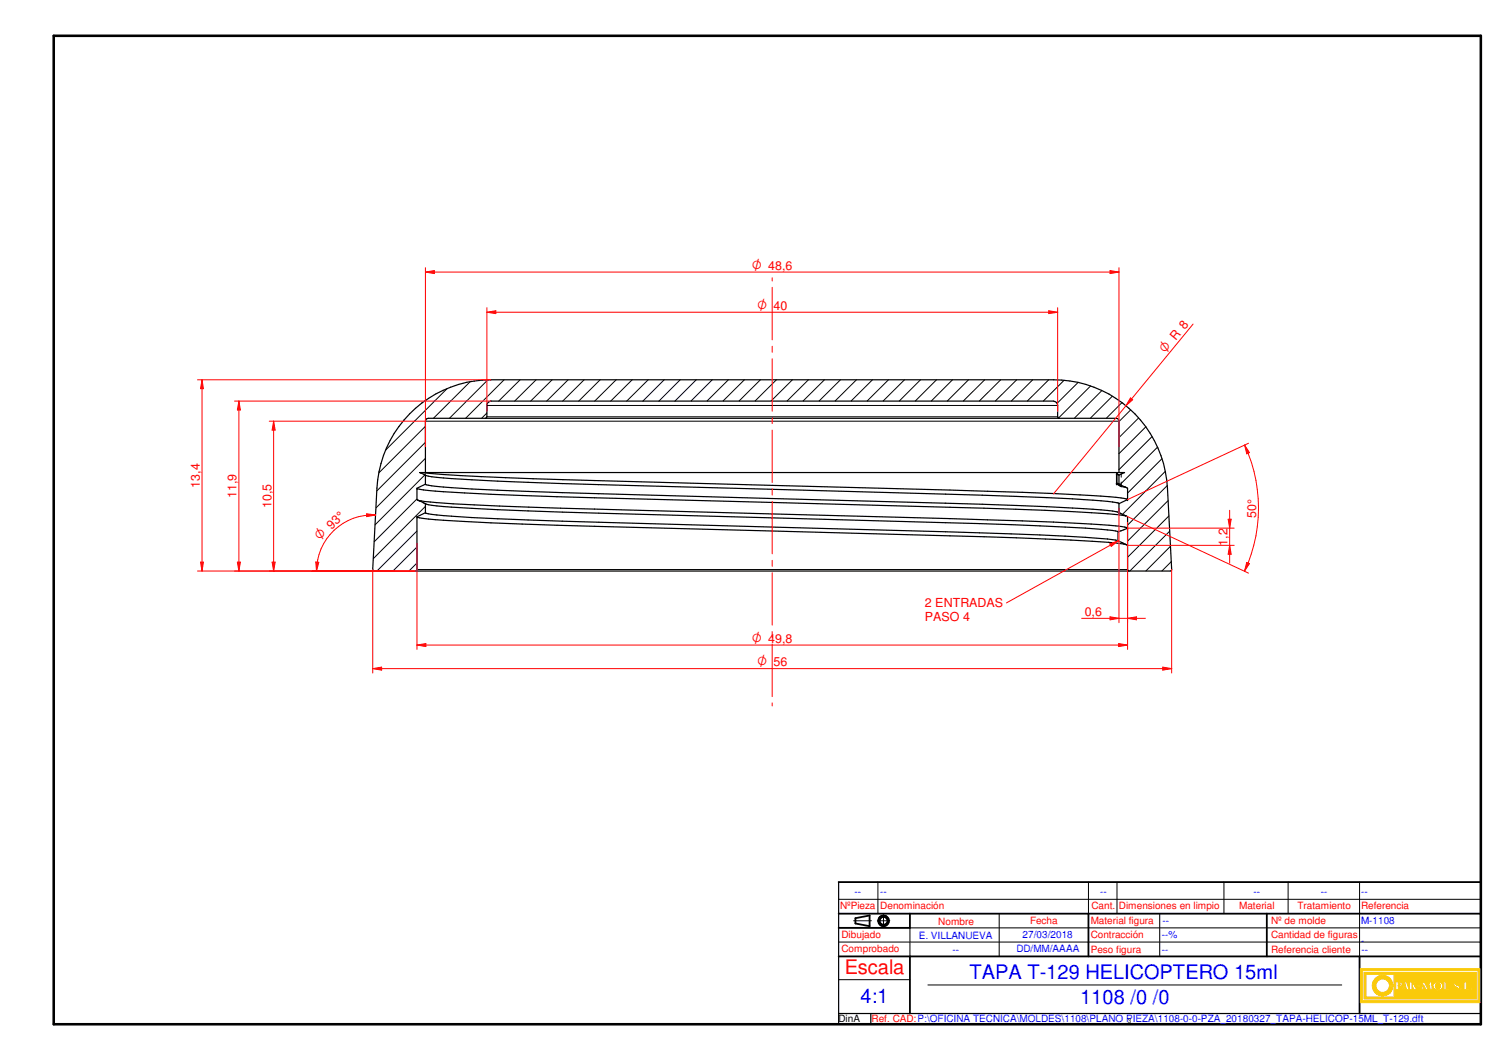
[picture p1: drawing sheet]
<svg xmlns="http://www.w3.org/2000/svg" width="420mm" height="297mm" viewBox="0 0 420 297" stroke-linecap="round" stroke-linejoin="round" font-family="sans-serif">
<path d="M15.1 10h400v277h-400z" fill="none" stroke="#000" stroke-width=".72"/>
<g fill="none" stroke="#000" stroke-width=".51">
<path d="M235.1 256h180M239.8 257.3v1.5M243.7 256.5v3M355.1 256v12M235.1 268h180M235.1 260h19.9M381.1 268v16"/>
<circle cx="247.7" cy="258" r="1.51"/>
<circle cx="247.7" cy="258.1" r="1.12"/>
</g>
<path d="M235.1 247.2v39.8h180v-39.8M235.1 284h180M244.1 284v3" fill="none" stroke="#000" stroke-width=".34"/>
<g fill="none" stroke="#000" stroke-width=".28">
<path d="M235.1 252h180M239.3 258h5M245.9 258h3.5M246.1 247.2v8.8M247.6 256.3v3.5M280.1 256v12M313.1 247.2v8.8M325.1 256v12M343.1 247.2v8.8M361 247.2v8.8M381.1 247.2v20.8M235.1 274.5h19.9"/>
<path d="M235.1 264h180M255 260v8M260.1 276h116"/>
</g>
<g fill="#faca0a">
<path d="M381.3 271.5v9.5h33.5v-9.5zM381.8 272h32.5v8.5h-32.5z" fill-rule="evenodd"/>
<path d="M382.3 272.5v7.5h31.5v-7.5zM409.2 277.1a.3 .3 0 0 1 .6 0 .3 .3 0 0 1-.6 0zM410.4 275.2h.6v2h.9v.2h-1.5zM412.1 277.1a.3 .3 0 0 1 .6 0 .3 .3 0 0 1-.6 0zM382.9 273h7.9v6.4h-7.9zM391.2 275.2h1.3a.67 .67 0 0 1 .5 .8 .67 .67 0 0 1-.8 .5h-.3v.9h-.7zM393.7 275.2h.6l.6 2.2h-.7l-.1-.5h-.7l-.1 .5h-.2zM395.1 275.2h.7v.9l.7-.9h.3l-.5 .6 .8 1.6h-.7l-.6-1v1h-.7zM397.2 276.1h.8v.3h-.8zM398.9 275.2h.3l.8 1.4 .8-1.4h.4l.3 2.2h-.7l-.1-1.4-.7 1.4h-.3l-.7-1.3-.1 1.3h-.5zM402 275.5a1.32 1.32 0 0 1 1.8-.2 1.32 1.32 0 0 1 .3 1.8 1.32 1.32 0 0 1-1.8 .2 1.32 1.32 0 0 1-.3-1.8zM404.7 275.2h.6v2h.9v.2h-1.5zM407.6 275.4a.77 .77 0 0 1 .8-.3 .77 .77 0 0 1 .6 .7h-.3a.4 .4 0 0 0-.3-.5 .4 .4 0 0 0-.5 .4l.4 .2a.79 .79 0 0 1 .7 .8 .79 .79 0 0 1-.8 .8 .79 .79 0 0 1-.8-.9h.3v.4a.37 .37 0 0 0 .6 .2 .37 .37 0 0 0 .1-.5 .95 .95 0 0 1-.8-1.3z" fill-rule="evenodd"/>
</g>
<g fill="none" stroke="#faca0a" stroke-width=".28">
<path d="M391.2 275.2h1.3a.63 .63 0 0 1 .6 .5 .63 .63 0 0 1-.5 .7l-.7 .1v.9h-.7zM393.7 275.2h.6l.6 2.2h-.7l-.1-.5h-.7l-.1 .5h-.2zM395.1 275.2h.7v.9l.7-.9h.3l-.5 .6 .8 1.6h-.7l-.6-1v1h-.7zM398.9 275.2h.3l.8 1.4 .8-1.4h.4l.3 2.2h-.7l-.1-1.4-.7 1.4h-.3l-.7-1.3-.1 1.3h-.5zM402 275.5a1.32 1.32 0 0 1 1.8-.2 1.32 1.32 0 0 1 .3 1.8 1.32 1.32 0 0 1-1.8 .2 1.32 1.32 0 0 1-.3-1.8zM407.7 276.8h.1M408.2 277.2l-.5-.2v-.4h-.3a.82 .82 0 0 0 .5 .8 .82 .82 0 0 0 .9-.2M408.2 277.2h.1M408.2 275.1a.79 .79 0 0 0-.7 .9 .79 .79 0 0 0 .9 .7l.2 .2M408.3 275.1h.1M408.3 275.1l.5 .2 .2 .4M408.3 275.9h.1"/>
<path d="M408.3 275.9a.74 .74 0 0 1 .7 .5 .74 .74 0 0 1-.2 .8M408.6 276.9h.1M408.6 276.9l-.4 .3M408.8 277.2h.1M409 275.8h.1M409 275.8h-.3a.4 .4 0 0 0-.3-.5 .4 .4 0 0 0-.5 .4l.4 .2"/>
</g>
<path d="M385.6 274.1a2.95 2.95 0 0 1 3-.6 2.95 2.95 0 0 1 1.9 2.6h-1a1.91 1.91 0 0 0-2.9-1.5 1.91 1.91 0 0 0 0 3.2 1.91 1.91 0 0 0 2.9-1.4h1a2.91 2.91 0 0 1-4.2 2.4 2.91 2.91 0 0 1-.7-4.7z" fill-rule="evenodd" fill="#faca0a"/>
<path d="M385.3 274.3a2.93 2.93 0 0 1 3.2-.8 2.93 2.93 0 0 1 2 2.6h-1a1.91 1.91 0 0 0-2.9-1.5 1.91 1.91 0 0 0 0 3.2 1.91 1.91 0 0 0 2.9-1.4h1a2.91 2.91 0 0 1-4 2.5 2.91 2.91 0 0 1-1.2-4.6z" fill="none" stroke="#faca0a" stroke-width=".28"/>
<path d="M391.9 275.4a.45 .45 0 0 1 .5 .4 .45 .45 0 0 1-.5 .5z" fill-rule="evenodd" fill="#faca0a"/>
<path d="M391.9 275.4l.4 .1 .1 .3-.1 .3-.3 .2z" fill="none" stroke="#faca0a" stroke-width=".28"/>
<path d="M393.8 275.7l.3 1h-.6z" fill="#faca0a"/>
<path d="M393.8 275.7l.3 1h-.6z" fill="none" stroke="#faca0a" stroke-width=".28"/>
<path d="M402.6 275.6a.82 .82 0 0 1 1.1 .1 .82 .82 0 0 1-.1 1.2 .71 .71 0 0 1-1 .3 .71 .71 0 0 1-.3-1z" fill-rule="evenodd" fill="#faca0a"/>
<g fill="none" stroke="#faca0a" stroke-width=".28">
<path d="M381.3 271.5h33.5v9.5h-33.5zM381.8 272h32.5v8.5h-32.5zM382.3 272.5h31.5v7.5h-31.5zM382.9 273h7.9v6.4h-7.9zM397.2 276.1h.8v.3h-.8zM402.7 275.4a.91 .91 0 0 1 1 .9 .91 .91 0 0 1-.8 .9 1.09 1.09 0 0 1-.2-1.8zM404.7 275.2h.6v2h.9v.2h-1.5zM410.4 275.2h.6v2h.9v.2h-1.5z"/>
<circle cx="409.5" cy="277.1" r=".3"/>
<circle cx="412.5" cy="277.1" r=".3"/>
</g>
<path d="M235.1 247.2h180M239.8 258.8l3.9 .7M243.7 256.5l-3.9 .8M255 256v4M305.1 256v12M255 268v16" fill="none" stroke="#000" stroke-width=".51"/>
<g fill="none" stroke="#000" stroke-width=".28">
<path d="M119.2 119.5l-13 13M119.2 118h194.4M125.3 108.9l-17.2 17.2M131.8 107l-10.3 10.2M136.5 115.7l-1.5 1.5M136.5 116.8h159.9M136.5 113.6h159.9M136.8 106.4l-10.8 10.8M141.3 106.4l-10.8 10.8M145.8 106.4l-6 6M150.3 106.4l-6 6M154.8 106.4l-6.1 6"/>
<path d="M159.2 106.4l-6 6M163.7 106.4l-6 6M168.2 106.4l-6 6M172.7 106.4l-6 6M177.2 106.4l-6 6M181.7 106.4l-6 6M186.2 106.4l-6 6M190.7 106.4l-6 6M195.1 106.4l-5.9 6M199.6 106.4l-5.9 6M204.2 106.4l-6 6M208.6 106.4l-6 6"/>
<path d="M213.1 106.4l-6 6M217.6 106.4l-6 6M222.1 106.4l-6 6M226.6 106.4l-6 6M231.1 106.4l-6 6M235.6 106.4l-6 6M240.1 106.4l-6.1 6M244.5 106.4l-6 6M249 106.4l-6 6M253.5 106.4l-6 6M258 106.4l-6 6M262.5 106.4l-6 6"/>
<path d="M267 106.4l-6 6M271.5 106.4l-6 6M276 106.4l-6 6M280.5 106.4l-6 6M285 106.4l-6 6M289.5 106.4l-6 6M294 106.4l-6.1 6M298.3 106.6l-5.9 5.8M302.2 107.2l-5.9 5.8M305.7 108.2l-9 9M308.9 109.4l-7.8 7.8M311.8 111l-6.2 6.2"/>
<path d="M314.5 112.8l-4.4 4.4M316.9 114.9l-3.3 3.3M319.1 117.1l-5.5 5.5M321.2 119.6l-7.6 7.5M116.9 139.8l-12 12M116.9 140v.1M117.6 132.4l.5 .3M118.8 133l.6 .3M119.1 133.1l-14 14M119.2 124l-13.6 13.6M119.2 128.4l-13.8 13.9M313.1 132.9v2.5"/>
<path d="M313.4 135.5l.1 .1M313.6 135.6l.7 .4M314.3 132.4v1.3M314.3 135.1v1.3M315.1 136.3l.8 .4M315.5 136.6h.1M322.9 122.3l-9.3 9.3M324.4 125.3l-10.5 10.5M325.7 128.5l-9.7 9.7M326.6 132.1l-12 12M327.2 136.1l-11.2 11.1M116.9 148.8l-11.2 11.2"/>
<path d="M116.9 153.3l-6.8 6.7M116.9 157.8l-2.3 2.2M116.9 159.6h199.1M117.2 140.2l.6 .3M118.6 140.9l.8 .4M119.2 141.9l-14.6 14.6M313.3 148.9v2.6M313.4 143.5l.1 .1M313.6 143.6l.7 .3M314.3 152l.5 .2M315.1 144.3l.8 .4M315.3 152.4l.6 .3"/>
<path d="M315.6 152.6h.1M316 144.7v.1M316 152.7v.1M327.4 140.3l-11.4 11.3M327.6 144.6l-11.6 11.6M327.9 148.8l-11.2 11.2M328.1 153.1l-6.9 6.9M328.3 157.4l-2.6 2.6M305.1 247.2v8.8M255 260h160.1"/>
</g>
<g fill="none" stroke="#000" stroke-width=".34">
<path d="M114.8 116a32.1 32.1 0 0 1 22.8-9.6h157.7a32 32 0 0 1 31.9 30.3l1.2 22.9-.4 .4h-223.1l-.4-.4 1.2-22.9a32.1 32.1 0 0 1 9.1-20.7zM136 117.2l.5-.4v-3.2a1.23 1.23 0 0 1 1.2-1.2h157.6a1.23 1.23 0 0 1 1.1 1.2v3.2l.4 .4M116.9 136.8v3.2l2.3 1.1M116.9 136.9l1.8 .4 5.6 .5 22 1.1 120 3.3a622.9 622.9 0 0 1 48.5 2.2l.8 .2M118.2 132.4a508.9 508.9 0 0 0 39.6 2l58.6 1.6a2584 2584 0 0 1 86.3 2.7 67.3 67.3 0 0 1 13.1 1.2l.2 .1M119.2 132.4v-14.4l.2-.4 .6-.4h192.8l.5 .1 .3 .7v14.4M119.2 133.1l1.8 .5 5.5 .5 21.5 1.1 127.3 3.6a463.7 463.7 0 0 1 36.6 1.9l1.7 .4M119.2 135.7l1.8 .4 5.5 .6 21.5 1 127.3 3.6a463.7 463.7 0 0 1 36.6 1.9l1.7 .4M119.2 133.1l-1.5-.7h197.5l-1.6 .7M119.2 133.1v2.6M119.2 135.7l-2.3 1.1M313 132.8v2.7"/>
<path d="M313.1 135.4l.5 .3M313.1 132.9l.5 .2M313.1 135.6l1.2 .8 1.2 .2M313.2 132.5h-.1M313.6 135.7l2.4 1.1v3.2l-2.4 1.1M313.6 133.1v2.6M116.9 144.8v14.8l-.5 .4M116.9 144.9l1.8 .4 3.3 .3 15.6 .9 18.5 .7 128.7 3.5 21.3 1 6.4 .4 3.1 .5M117.3 140.3l3.3 .4a860.5 860.5 0 0 0 46.1 2l49.7 1.3a2584 2584 0 0 1 86.3 2.7 67.3 67.3 0 0 1 13.1 1.2l.2 .1M119.2 141.1l1.8 .5 5.5 .5 21.5 1.1 135.4 3.8 20.9 1 7.4 .6a4.4 4.4 0 0 0 4.3-.6M119.2 143.7l1.8 .4 5.5 .6 21.5 1 143.5 4.2 18.9 1.1 2.9 .5 2.7 1.3M119.2 143.7l-2.3 1.1"/>
<path d="M119.2 141.1v2.6M313.6 141.1v2.6l2.4 1.1v14.8l.4 .4"/>
</g>
<g fill="#000">
<circle cx="116.9" cy="136.9" r=".17"/>
<circle cx="313" cy="132.8" r=".17"/>
<circle cx="313" cy="135.4" r=".17"/>
<circle cx="313" cy="135.5" r=".17"/>
<circle cx="313" cy="132.7" r=".17"/>
<circle cx="313" cy="135.6" r=".17"/>
<circle cx="313" cy="132.6" r=".17"/>
<circle cx="313.1" cy="132.5" r=".17"/>
<circle cx="313.1" cy="135.4" r=".17"/>
<circle cx="313.1" cy="135.6" r=".17"/>
<circle cx="313.2" cy="132.4" r=".17"/>
<circle cx="316" cy="140" r=".17"/>
<circle cx="116.9" cy="144.9" r=".17"/>
<circle cx="313.6" cy="143.7" r=".17"/>
<circle cx="316" cy="148" r=".17"/>
</g>
<g fill="none" stroke="#f00" stroke-width=".28">
<path d="M216.4 77.9v.8M216.4 80.5v14.7M216.4 97v1.7M216.4 100.5v14.7M216.4 117v1.7M216.4 120.5v14.7M216.4 137v1.7M104.5 159.6v29M216.4 140.5v14.7M216.4 157v1.7M328.4 159.6v29M216.4 160.5v14.7"/>
<path d="M216.4 177v1.7M104.5 187.4l2.5-.5v.9zM216.4 180.5v14.7M216.4 197v.8"/>
</g>
<path d="M104.5 187.4l2.5-.5v.9z" fill="#f00"/>
<path d="M325.9 186.9l2.5 .5-2.5 .4z" fill="none" stroke="#f00" stroke-width=".28"/>
<path d="M325.9 186.9l2.5 .5-2.5 .4z" fill="#f00"/>
<path d="M55.4 106.4h82.2M56.2 157.5h.8l-.4 2.5zM55.4 160h55.2M104.5 187.4h223.9" fill="none" stroke="#f00" stroke-width=".28"/>
<path d="M56.2 157.5h.8l-.4 2.5z" fill="#f00"/>
<path d="M56.6 106.4l.4 2.5h-.8z" fill="none" stroke="#f00" stroke-width=".28"/>
<path d="M56.6 106.4l.4 2.5h-.8z" fill="#f00"/>
<path d="M56.6 106.4v53.6M75.5 118h43.7M76.3 157.5h.8l-.4 2.5zM75.5 160h40.9" fill="none" stroke="#f00" stroke-width=".28"/>
<path d="M76.3 157.5h.8l-.4 2.5z" fill="#f00"/>
<path d="M76.7 118l.4 2.5h-.8z" fill="none" stroke="#f00" stroke-width=".28"/>
<path d="M76.7 118l.4 2.5h-.8z" fill="#f00"/>
<path d="M65.7 112.4h72M76.7 118v42M66.5 157.5h.9l-.4 2.5zM65.7 160h50.7" fill="none" stroke="#f00" stroke-width=".28"/>
<path d="M66.5 157.5h.9l-.4 2.5z" fill="#f00"/>
<path d="M67 112.4l.4 2.5h-.9z" fill="none" stroke="#f00" stroke-width=".28"/>
<path d="M67 112.4l.4 2.5h-.9z" fill="#f00"/>
<path d="M136.5 86.2v29M294 87.1l2.4 .4-2.4 .4zM296.4 86.2v29M67 112.4v47.6" fill="none" stroke="#f00" stroke-width=".28"/>
<path d="M294 87.1l2.4 .4-2.4 .4z" fill="#f00"/>
<path d="M136.5 87.5l2.5-.4v.8z" fill="none" stroke="#f00" stroke-width=".28"/>
<path d="M136.5 87.5l2.5-.4v.8z" fill="#f00"/>
<path d="M119.2 75v50.2M119.2 76.2l2.5-.4v.9zM313.6 75v50.2M136.5 87.5h159.9" fill="none" stroke="#f00" stroke-width=".28"/>
<path d="M119.2 76.2l2.5-.4v.9z" fill="#f00"/>
<path d="M311.1 75.8l2.5 .4-2.5 .5z" fill="none" stroke="#f00" stroke-width=".28"/>
<path d="M311.1 75.8l2.5 .4-2.5 .5z" fill="#f00"/>
<path d="M119.2 76.2h194.4M116.9 152.2v29.8M316 156.2v25.8M116.9 180.8l2.5-.5v.9z" fill="none" stroke="#f00" stroke-width=".28"/>
<path d="M116.9 180.8l2.5-.5v.9z" fill="#f00"/>
<path d="M313.6 180.3l2.4 .5-2.4 .4z" fill="none" stroke="#f00" stroke-width=".28"/>
<path d="M313.6 180.3l2.4 .5-2.4 .4z" fill="#f00"/>
<path d="M334.4 90.8l-39.1 47.6M316.9 111.5l.6 .5-1.9 1.7zM116.9 180.8h199.1" fill="none" stroke="#f00" stroke-width=".28"/>
<path d="M316.9 111.5l.6 .5-1.9 1.7z" fill="#f00"/>
<path d="M102.8 144l2.5 .3-2.5 .5zM87.5 160h17.4" fill="none" stroke="#f00" stroke-width=".28"/>
<path d="M102.8 144l2.5 .3-2.5 .5z" fill="#f00"/>
<path d="M88.5 157.5l.9 .1-.7 2.4z" fill="none" stroke="#f00" stroke-width=".28"/>
<path d="M88.5 157.5l.9 .1-.7 2.4z" fill="#f00"/>
<path d="M105.3 144.3a15.7 15.7 0 0 0-16.6 15.7M316 148h29.9M316 152.8h29.9M344.2 145.5h.9l-.4 2.5z" fill="none" stroke="#f00" stroke-width=".28"/>
<path d="M344.2 145.5h.9l-.4 2.5z" fill="#f00"/>
<path d="M344.7 152.8l.4 2.5h-.9z" fill="none" stroke="#f00" stroke-width=".28"/>
<path d="M344.7 152.8l.4 2.5h-.9z" fill="#f00"/>
<path d="M350 124.2l-34 15.8M315.8 144.7l34.2 15.9M344.7 143v14.8M349.5 157.6l.7 .3-1.4 2.2z" fill="none" stroke="#f00" stroke-width=".28"/>
<path d="M349.5 157.6l.7 .3-1.4 2.2z" fill="#f00"/>
<path d="M348.9 124.7l1.3 2.1-.7 .4z" fill="none" stroke="#f00" stroke-width=".28"/>
<path d="M348.9 124.7l1.3 2.1-.7 .4z" fill="#f00"/>
<path d="M348.9 124.7a41.8 41.8 0 0 1-.1 35.4M313.6 142.4v32.1M316 146.4v28.1M316 173.3l2.5-.5v.9z" fill="none" stroke="#f00" stroke-width=".28"/>
<path d="M316 173.3l2.5-.5v.9z" fill="#f00"/>
<path d="M311.1 172.8l2.5 .5-2.5 .4z" fill="none" stroke="#f00" stroke-width=".28"/>
<path d="M311.1 172.8l2.5 .5-2.5 .4z" fill="#f00"/>
<path d="M313.4 151.6l-31.3 17.4M303.2 173.3h17.8" fill="none" stroke="#f00" stroke-width=".28"/>
<path d="M311.1 152.4l2.3-.8-1.9 1.5z" fill="#f00"/>
<path d="M311.1 152.4l2.3-.8-1.9 1.5z" fill="none" stroke="#f00" stroke-width=".28"/>
<text font-size="5.6" fill="#f00" x="236.8" y="273.1">Escala</text>
<g font-size="5.6" fill="#00f">
<text x="271.7" y="274.4">TAPA T-129 HELICOPTERO 15ml</text>
<text x="241.2" y="281.2">4:1</text>
<text x="302.8" y="281.4">1108 /0 /0</text>
</g>
<g font-size="3.9" fill="#f00">
<text x="210.8" y="75.6">O 48,6</text>
<text x="212.2" y="86.9">O</text>
<text x="326.7" y="99.2" transform="rotate(-51 326.7 99.2)">O R 8</text>
<text x="89.6" y="151.6" transform="rotate(-43 89.6 151.6)">O 93°</text>
<text x="210.8" y="180.1">O 49,8</text>
<text x="212.2" y="186.7">O</text>
</g>
<g font-size="3.5" fill="#f00">
<text x="216.8" y="86.9">40</text>
<text x="56" y="136.7" transform="rotate(-90 56 136.7)">13,4</text>
<text x="66.3" y="139.6" transform="rotate(-90 66.3 139.6)">11,9</text>
<text x="76.1" y="142.5" transform="rotate(-90 76.1 142.5)">10,5</text>
<text x="352.1" y="145.1" transform="rotate(-90 352.1 145.1)">50°</text>
<text x="344" y="152.9" transform="rotate(-90 344 152.9)">1,2</text>
<text x="259.2" y="170.2">2 ENTRADAS</text>
<text x="259.2" y="173.9">PASO 4</text>
<text x="304" y="172.6">0,6</text>
<text x="216.8" y="186.7">56</text>
</g>
<g font-size="2.8" fill="#00f">
<text x="239.5" y="250.7">--</text>
<text x="246.7" y="250.7">--</text>
<text x="308.3" y="250.7">--</text>
<text x="351.4" y="250.7">--</text>
<text x="370.2" y="250.7">--</text>
<text x="381.5" y="250.7">--</text>
<text x="257.5" y="263">E. VILLANUEVA</text>
<text x="286.6" y="262.9">27/03/2018</text>
<text x="325.7" y="262.9">--%</text>
<text x="325.8" y="259">--</text>
<text x="381.5" y="259">M-1108</text>
<text x="267" y="267">--</text>
<text x="284.9" y="266.9">DD/MM/AAAA</text>
<text x="325.6" y="267">--</text>
<text x="381.5" y="264.5">-</text>
<text x="381.6" y="267.1">--</text>
</g>
<g font-size="2.8" fill="#f00">
<text x="235.4" y="254.8">NºPieza</text>
<text x="246.7" y="254.8">Denominación</text>
<text x="305.9" y="254.8">Cant.</text>
<text x="313.6" y="254.8">Dimensiones en limpio</text>
<text x="347.3" y="254.8">Material</text>
<text x="363.6" y="254.8">Tratamiento</text>
<text x="381.5" y="254.8">Referencia</text>
<text x="235.9" y="262.9">Dibujado</text>
<text x="263" y="259.1">Nombre</text>
<text x="288.7" y="258.8">Fecha</text>
<text x="305.7" y="258.9">Material figura</text>
<text x="305.7" y="262.8">Contracción</text>
<text x="356.3" y="259">Nº de molde</text>
<text x="356.3" y="262.9">Cantidad de figuras</text>
<text x="235.9" y="266.9">Comprobado</text>
<text x="305.7" y="267">Peso figura</text>
<text x="356.3" y="267">Referencia cliente</text>
<text x="244.3" y="286.4">Ref. CAD:P:\OFICINA TECNICA\MOLDES\1108\PLANO PIEZA\1108-0-0-PZA_20180327_TAPA-HELICOP-15ML_T-129.dft</text>
</g>
<text font-size="2.8" x="235" y="286.5">DinA</text>
<text font-size="1.7" x="316.1" y="286.8">3</text>
</svg>
